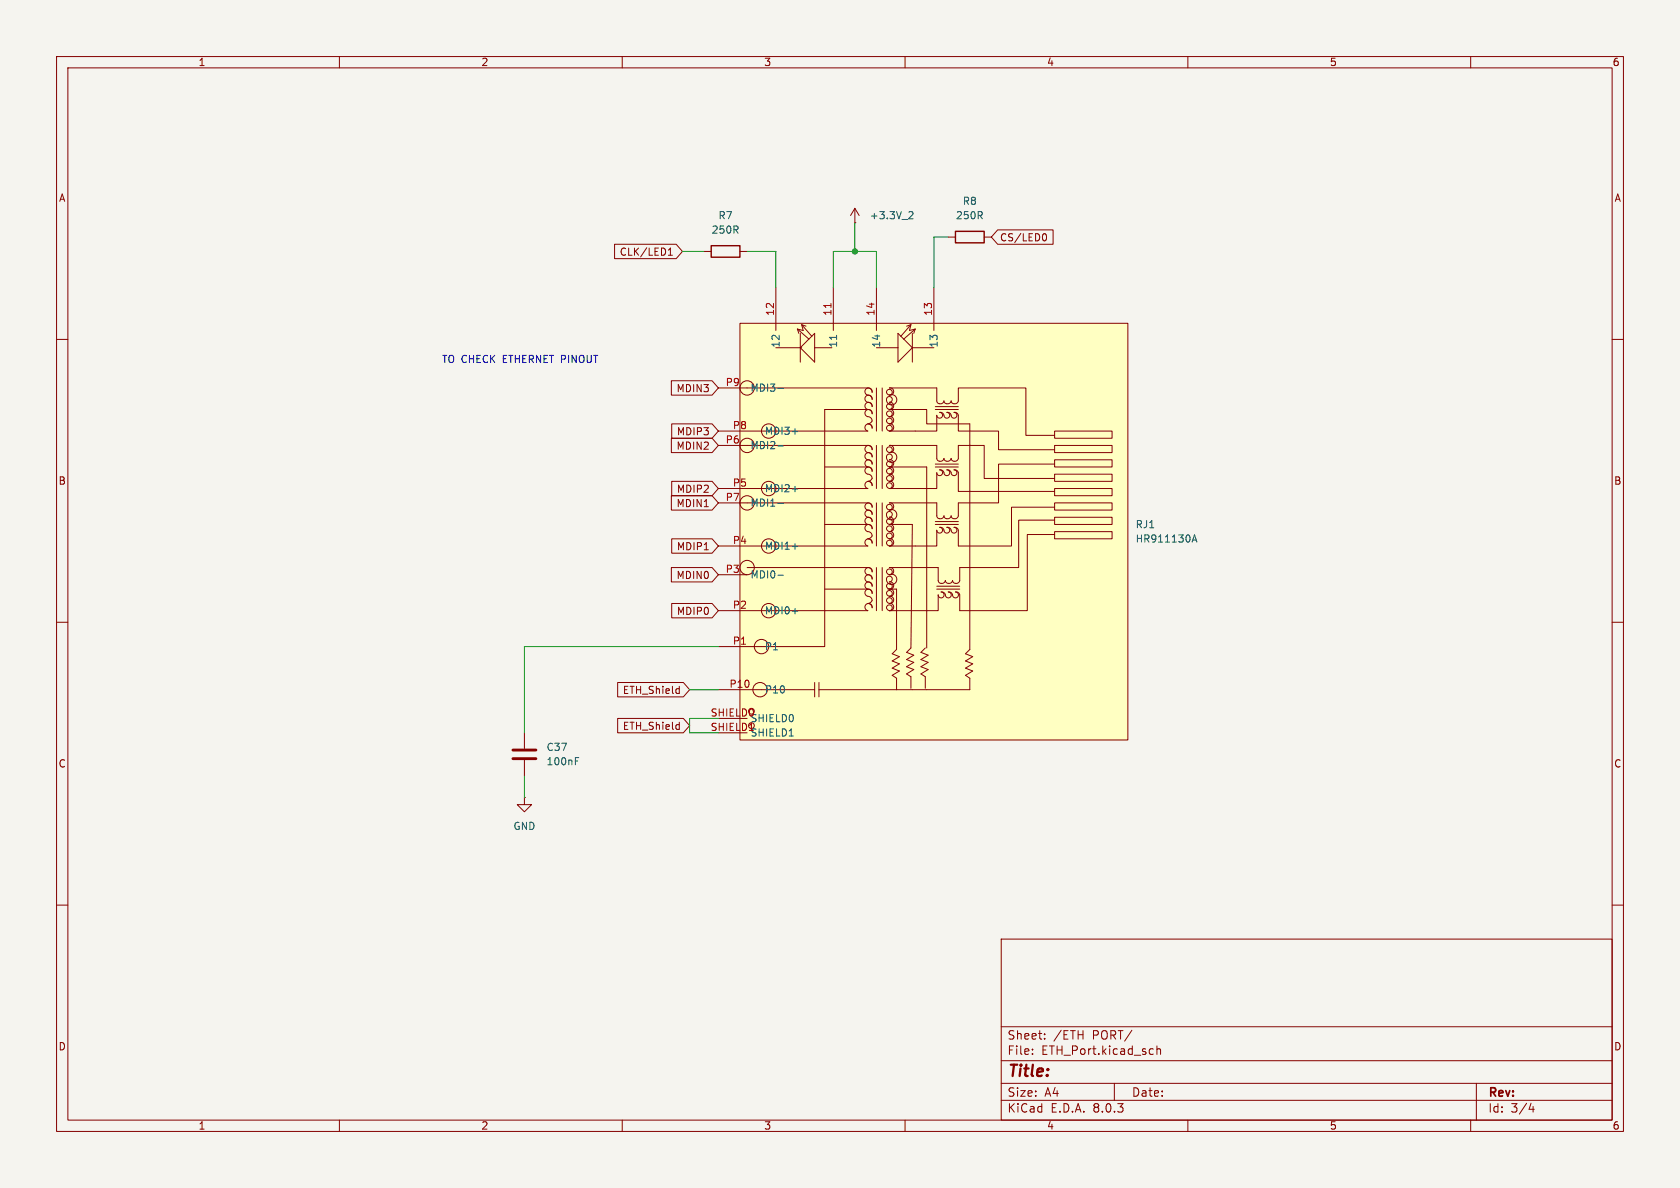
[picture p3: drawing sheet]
<svg xmlns="http://www.w3.org/2000/svg" width="297mm" height="210mm" viewBox="0 0 297 210" stroke-linecap="round" stroke-linejoin="round" font-family="sans-serif">
<path d="M0 0h297v210h-297z" fill="#f5f4ef" stroke="#f5f4ef" stroke-width=".18"/>
<g fill="none" stroke="#840000" stroke-width=".18">
<path d="M10 10h277v190h-277zM12 12h273v186h-273zM60 10v2M110 10v2M160 10v2M210 10v2M260 10v2M10 60h2M124.5 44.5h1.2M130.8 44.5h1.3M167.6 41.9h1.3M174 41.9h1.3"/>
<path d="M285 60h2M10 110h2M285 110h2M92.7 129.5v2.8M92.7 134.4v2.8M10 160h2M285 160h2M177 166h108v32h-108zM60 198v2M110 198v2M160 198v2M177 194.5h108"/>
<path d="M177 191.5h108M177 187.5h108M177 181.5h108M182.5 186.3v.1M182.5 185.5v.1M184.7 183.6v.1M184.7 182.8v.1M197 191.5v3M203.5 185.4l.4 .1M203.9 186.3l-.4 .1M204.5 185.5l.2-.1 .4 .1 .1 .9M204.5 184.9v1.5"/>
<path d="M210 198v2M260 198v2M261 191.5v6.5M270.7 195l-.4 1.1h.9M271 195.6v1"/>
</g>
<path d="M90.7 134.1h4M90.7 132.6h4" fill="none" stroke="#840000" stroke-width=".51"/>
<path d="M101.7 134.5h.4M101.7 133.9h.6" fill="none" stroke="#006464" stroke-width=".18"/>
<path d="M125.7 43.4h5.1v2.1h-5.1zM168.9 40.9h5.1v2h-5.1z" fill="none" stroke="#840000" stroke-width=".25"/>
<g fill="#ffffc2">
<path d="M130.8 57.2h68.6v73.6h-68.6z"/>
<path d="M186.4 94h10.2v1.3h-10.2z"/>
<path d="M186.4 91.4h10.2v1.3h-10.2z"/>
<path d="M186.4 88.9h10.2v1.3h-10.2z"/>
<path d="M186.4 86.4h10.2v1.2h-10.2z"/>
<path d="M186.4 83.8h10.2v1.3h-10.2z"/>
<path d="M186.4 81.3h10.2v1.3h-10.2z"/>
<path d="M186.4 78.7h10.2v1.3h-10.2z"/>
<path d="M186.4 76.2h10.2v1.3h-10.2z"/>
</g>
<g fill="none" stroke="#840000" stroke-width=".18">
<path d="M151.1 39.4h.1M151.1 36.8l-.7 1.3M151.1 36.8v2.6M151.1 36.8l.8 1.3M108.6 43.2h10.9l1.1 1.3-1.1 1.2h-10.9zM118.2 45.1h.7M118.2 44.2l.3-.3v1.2M130.8 57.2h68.6v73.6h-68.6zM137.2 50.8v7.6M141 58.2l.2 .7M141 58.2l2 1.7M141.5 58.9v5.1"/>
<path d="M141.7 57.4l.3 1-1-.2M141.7 57.4l.8 .3M141.7 57.4l1.8 2M143.5 59.4l.5-.5v5.1l-2.5-2.5 1.5-1.6M143.5 59.4l-.5 .5M147.3 50.8v7.6M154.9 50.8v7.6M159.3 59.4l-.6-.5v5.1l2.6-2.5M159.3 59.4l.5 .5M159.8 59.9l1.5 1.6M161 57.4l-1.7 2M161 57.4l-.7 .3"/>
<path d="M161 57.4l-.2 1 1-.2M161.3 58.9v5.1M161.8 58.2l-2 1.7M161.8 58.2l-.3 .7M165.1 50.8v7.6M176.4 40.6h9.8v2.6h-9.8l-1.1-1.3zM184.6 41.3a.68 .68 0 0 1 .4 .6 .68 .68 0 0 1-.4 .7M118.7 77.5h7.2l1.1 1.2-1.1 1.3h-7.2zM118.7 67.3h7.2l1.1 1.3-1.1 1.3h-7.2zM118.7 74.9h7.2l1.1 1.3-1.1 1.3h-7.2zM127 78.7h26.4a.75 .75 0 0 1 .8 .8 .66 .66 0 0 0-.7-.7 .66 .66 0 0 0-.6 .7 .66 .66 0 0 0 .8 .6l.3 .2 .2 .5a.66 .66 0 0 0-.7-.8 .66 .66 0 0 0-.6 .8 .66 .66 0 0 0 .8 .5l.3 .3 .2 .4a.64 .64 0 0 0-.5-.7 .64 .64 0 0 0-.8 .5 .64 .64 0 0 0 .5 .7M127 68.6h26.4a.75 .75 0 0 1 .8 .7 .66 .66 0 0 0-.7-.7 .66 .66 0 0 0-.6 .8 .66 .66 0 0 0 .8 .5l.3 .3 .2 .4a.66 .66 0 0 0-.7-.7 .66 .66 0 0 0-.6 .7 .66 .66 0 0 0 .8 .6l.3 .2 .2 .5a.64 .64 0 0 0-.5-.8 .64 .64 0 0 0-.8 .5 .64 .64 0 0 0 .5 .8"/>
<path d="M137.2 61.5h4.5M144 61.5h3.1M153.4 72.4a.75 .75 0 0 1 .8 .7 .66 .66 0 0 0-.7-.7 .66 .66 0 0 0-.6 .8 .66 .66 0 0 0 .8 .5 .63 .63 0 0 1 .5 .8 .63 .63 0 0 1-.8 .4 .75 .75 0 0 1 .8 .8 .64 .64 0 0 0-.5-.8 .64 .64 0 0 0-.8 .5 .64 .64 0 0 0 .5 .8h-26.4M153.4 72.4h-7.6v41.9h-18.8M154.9 61.5h3.8M154.9 68.6v7.6M154.9 78.7v7.7M156 68.6v7.6M156 78.7v7.7M157.2 78.7a.63 .63 0 0 1 .8 .6 .63 .63 0 0 1-.6 .7 .63 .63 0 0 1-.6-.8l.4-.2 .5 .2v.6l-.5 .2a.91 .91 0 0 1 1.4 .6 .91 .91 0 0 1-1 1.1 .91 .91 0 0 1-.7-1.3l.4-.1 .4 .3-.1 .5-.4 .2M157.2 74.9a.63 .63 0 0 1 .8 .5 .63 .63 0 0 1-.6 .8 .63 .63 0 0 1-.6-.8l.4-.2 .5 .2v.5l-.5 .3h8.4v-2.8l.2 .4 .3 .1 .3-.1 .2-.3-.1-.4-.4-.2a.83 .83 0 0 1 .9 .8l.4 .2 .5-.3-.1-.5-.4-.2a.83 .83 0 0 1 .9 .8l.4 .2 .4-.3v-.5l-.4-.2a.65 .65 0 0 1 .7 .5v2.8h7.1v3.3h9.9M157.2 73.7a.63 .63 0 0 1 .8 .5 .63 .63 0 0 1-.6 .7 .63 .63 0 0 1-.6-.7l.4-.3 .5 .3v.5l-.5 .2"/>
<path d="M157.2 72.4a.63 .63 0 0 1 .8 .5 .63 .63 0 0 1-.6 .7 .63 .63 0 0 1-.6-.7l.4-.3 .5 .3v.5l-.5 .3M157.2 71.1a.63 .63 0 0 1 .8 .5 .63 .63 0 0 1-.6 .7 .63 .63 0 0 1-.6-.7l.4-.2 .5 .2v.5l-.5 .3h6.6v2.5h7.6v39.9l-.7 .8 1.3 .5-1.3 .7 1.3 .6-1.3 .7 1.3 .5-1.3 .8 .7 .5v2h-26.6M157.2 68.6a.63 .63 0 0 1 .8 .5 .63 .63 0 0 1-.6 .7 .63 .63 0 0 1-.6-.7l.4-.3 .5 .3v.5l-.5 .3a.91 .91 0 0 1 1.4 .5 .91 .91 0 0 1-1 1.1 .91 .91 0 0 1-.7-1.3l.4-.1 .4 .3-.1 .5-.4 .2M157.2 78.7h8.4v2.4l.2 .3 .3 .1a.64 .64 0 0 0 .8-.5l.1 .4 .4 .1a.64 .64 0 0 0 .8-.5l.1 .4 .3 .1a.64 .64 0 0 0 .8-.5v-2.3h4.6v5.9h12.4M157.2 68.6h8.4v2.4l.2 .3 .3 .1a.64 .64 0 0 0 .8-.5l.1 .3 .4 .2a.64 .64 0 0 0 .8-.5l.1 .3 .3 .2a.64 .64 0 0 0 .8-.5v-2.3h12v8.4h5M161.3 61.5h3.8M165.3 72.4h4.1M165.3 71.9h4.1M186.4 78.7h10.2v1.3h-10.2zM186.4 76.2h10.2v1.3h-10.2zM118.7 87.6h7.2l1.1 1.3-1.1 1.3h-7.2zM118.7 95.2h7.2l1.1 1.3-1.1 1.3h-7.2z"/>
<path d="M118.7 85.1h7.2l1.1 1.3-1.1 1.2h-7.2zM127 88.9h26.4a.75 .75 0 0 1 .8 .8 .66 .66 0 0 0-.7-.8 .66 .66 0 0 0-.6 .8 .66 .66 0 0 0 .8 .5l.3 .3 .2 .4a.66 .66 0 0 0-.7-.7 .66 .66 0 0 0-.6 .7 .66 .66 0 0 0 .8 .6l.3 .3 .2 .4a.64 .64 0 0 0-.5-.7 .64 .64 0 0 0-.8 .5 .64 .64 0 0 0 .5 .7M145.8 92.7h7.6M145.8 82.6h7.6M153.4 92.7a.75 .75 0 0 1 .8 .8 .66 .66 0 0 0-.7-.8 .66 .66 0 0 0-.6 .8 .66 .66 0 0 0 .8 .5 .63 .63 0 0 1 .5 .8 .63 .63 0 0 1-.8 .5 .75 .75 0 0 1 .8 .7 .64 .64 0 0 0-.5-.7 .64 .64 0 0 0-.8 .5 .64 .64 0 0 0 .5 .7h-26.4M153.4 83.8a.64 .64 0 0 1 .8 .7 .64 .64 0 0 1-.8 .6 .75 .75 0 0 1 .8 .7 .64 .64 0 0 0-.5-.7 .64 .64 0 0 0-.8 .5 .64 .64 0 0 0 .5 .8h-26.4M153.4 82.6a.75 .75 0 0 1 .8 .7 .64 .64 0 0 0-.5-.7 .64 .64 0 0 0-.8 .5 .64 .64 0 0 0 .5 .7M154.9 88.9v7.6M156 88.9v7.6M157.2 94a.63 .63 0 0 1 .8 .5 .63 .63 0 0 1-.6 .7 .63 .63 0 0 1-.6-.7l.4-.3 .5 .3v.5l-.5 .3M157.2 92.7a.63 .63 0 0 1 .8 .5 .63 .63 0 0 1-.6 .7 .63 .63 0 0 1-.6-.7l.4-.2 .5 .2v.5l-.5 .3M157.2 91.4a.63 .63 0 0 1 .8 .6 .63 .63 0 0 1-.6 .7 .63 .63 0 0 1-.6-.8l.4-.2 .5 .2v.6l-.5 .2h4.1l-.3 21.8-.7 .8 1.2 .5-1.2 .8 1.2 .5-1.2 .8 1.2 .5-1.2 .7 .7 .5v2.1"/>
<path d="M157.2 88.9a.63 .63 0 0 1 .8 .5 .63 .63 0 0 1-.6 .7 .63 .63 0 0 1-.6-.7l.4-.3 .5 .3v.5l-.5 .3a.91 .91 0 0 1 1.4 .6 .91 .91 0 0 1-1 1.1 .91 .91 0 0 1-.7-1.3l.4-.2 .4 .3-.1 .5-.4 .2M157.2 85.1a.63 .63 0 0 1 .8 .5 .63 .63 0 0 1-.6 .7 .63 .63 0 0 1-.6-.7l.4-.3 .5 .3v.5l-.5 .3h8.4v-2.8l.2 .3 .3 .2 .3-.1 .2-.3-.1-.5-.4-.1a.83 .83 0 0 1 .9 .8l.4 .2 .5-.3-.1-.5-.4-.2a.83 .83 0 0 1 .9 .8l.4 .2 .4-.3v-.5l-.4-.2a.65 .65 0 0 1 .7 .5v3.3h17M157.2 83.8a.63 .63 0 0 1 .8 .5 .63 .63 0 0 1-.6 .7 .63 .63 0 0 1-.6-.7l.4-.2 .5 .2v.5l-.5 .3M157.2 82.5a.63 .63 0 0 1 .8 .6 .63 .63 0 0 1-.6 .7 .63 .63 0 0 1-.6-.7l.4-.3 .5 .3v.5l-.5 .2M157.2 81.3a.63 .63 0 0 1 .8 .5 .63 .63 0 0 1-.6 .7 .63 .63 0 0 1-.6-.7l.4-.3 .5 .3v.5l-.5 .3h6.6v31.9M165.3 92.7h4.1M165.3 82.6h4.1M165.3 92.2h4.1M165.3 82h4.1M186.4 94h10.2v1.3h-10.2zM186.4 91.4h10.2v1.3h-10.2zM186.4 88.9h10.2v1.3h-10.2z"/>
<path d="M186.4 86.4h10.2v1.2h-10.2zM186.4 83.8h10.2v1.3h-10.2zM186.4 81.3h10.2v1.3h-10.2zM186.4 94.5h-4.8v13.5h-11.9v-2.8a.65 .65 0 0 0-.8-.5l.5 .2-.1 .6-.5 .2-.4-.4a.65 .65 0 0 0-.8-.6l.5 .2v.6l-.6 .2-.4-.4a.65 .65 0 0 0-.7-.6l.4 .1 .1 .5-.2 .3-.4 .1-.3-.2-.1-.3v2.8h-8.7l.4-.2 .1-.4-.2-.4h-.4a.58 .58 0 0 0 0 .9 .58 .58 0 0 0 .8-.3 .64 .64 0 0 0-.7-.9M186.4 89.7h-7.6v6.8h-9.4v-2.8a.65 .65 0 0 0-.7-.5l.4 .3v.5l-.5 .2-.4-.3a.66 .66 0 0 0-.8-.7l.4 .3v.5l-.5 .2-.4-.3a.66 .66 0 0 0-.8-.7l.4 .2 .1 .4-.2 .3-.3 .1-.3-.1-.2-.4v2.8h-8.4l.4-.2 .1-.4-.2-.3-.4-.1a.58 .58 0 0 0 0 1 .58 .58 0 0 0 .8-.4 .64 .64 0 0 0-.7-.9M186.4 92h-6.3v8.3h-10.4v2.3a.65 .65 0 0 1-.7 .5 .65 .65 0 0 1-.6-.5 .65 .65 0 0 1-.6 .5 .65 .65 0 0 1-.7-.5M186.4 82h-9.9v6.9h-7.1v2.3a.65 .65 0 0 1-.6 .5 .65 .65 0 0 1-.6-.5 .65 .65 0 0 1-.7 .5 .65 .65 0 0 1-.6-.5 .65 .65 0 0 1-.7 .5 .65 .65 0 0 1-.6-.5v-2.3h-8.4M118.7 100.3h7.2l1.1 1.3-1.1 1.3h-7.2zM118.7 106.7h7.2l1.1 1.3-1.1 1.2h-7.2zM127 101.6h5.1M132.1 100.3h21.3a.75 .75 0 0 1 .8 .8 .66 .66 0 0 0-.7-.7 .66 .66 0 0 0-.6 .7 .66 .66 0 0 0 .8 .5l.3 .3 .2 .5a.66 .66 0 0 0-.7-.8 .66 .66 0 0 0-.6 .8 .66 .66 0 0 0 .8 .5l.3 .3 .2 .4a.64 .64 0 0 0-.5-.7 .64 .64 0 0 0-.8 .5 .64 .64 0 0 0 .5 .7M145.8 104.1h7.6"/>
<path d="M153.4 104.1a.75 .75 0 0 1 .8 .8 .66 .66 0 0 0-.7-.7 .66 .66 0 0 0-.6 .7 .66 .66 0 0 0 .8 .6 .63 .63 0 0 1 .5 .7 .63 .63 0 0 1-.8 .5 .75 .75 0 0 1 .8 .7 .64 .64 0 0 0-.5-.7 .64 .64 0 0 0-.8 .5 .64 .64 0 0 0 .5 .7l-26.4 .1M154.9 100.3v7.7M156 100.3v7.7M157 104.1h1.5v10.7l-.8 .8 1.3 .5-1.3 .7 1.3 .6-1.3 .7 1.3 .5-1.3 .8 .8 .5v2M157.2 105.4a.63 .63 0 0 1 .8 .5 .63 .63 0 0 1-.6 .7 .63 .63 0 0 1-.6-.7l.4-.2 .5 .2v.5l-.5 .3M157.2 104.1a.63 .63 0 0 1 .8 .6 .63 .63 0 0 1-.6 .7 .63 .63 0 0 1-.6-.8l.4-.2 .5 .2v.6l-.5 .2M157.2 102.9a.63 .63 0 0 1 .8 .5 .63 .63 0 0 1-.6 .7 .63 .63 0 0 1-.6-.7l.4-.3 .5 .3v.5l-.5 .2M157.2 100.3a.63 .63 0 0 1 .8 .5 .63 .63 0 0 1-.6 .8 .63 .63 0 0 1-.6-.8l.4-.2 .5 .2v.5l-.5 .3a.91 .91 0 0 1 1.4 .6 .91 .91 0 0 1-1 1.1 .91 .91 0 0 1-.7-1.3l.4-.1 .4 .2-.1 .6-.4 .2M157.2 100.3h8.7v2.4l.1 .3 .4 .1a.64 .64 0 0 0 .7-.5M163.6 114.5l-.8 .8 1.3 .5-1.3 .8 1.3 .5-1.3 .8 1.3 .5-1.3 .7 .8 .5v2.1M165.6 104.1h4.1M165.6 103.6h4.1"/>
<path d="M109.2 120.6h11.6l1.1 1.3-1.1 1.3h-11.6zM109.2 127h11.6l1.1 1.3-1.1 1.2h-11.6zM119.7 121.7l.4 .1M119.7 128.1l.4 .1M120.1 121.3v1.3M120.1 127.7v1.2M120.1 122.5l-.4 .1M120.1 128.9h-.4M127 121.9h17M127 127h5.1M127 129.5h5.1M144 120.7v2.5"/>
<path d="M144.8 120.7v2.5M92.7 141v1.2h1.3l-1.3 1.3-1.3-1.3h1.3M92.7 141h.1"/>
<circle cx="132.1" cy="78.7" r="1.27"/>
<circle cx="132.1" cy="68.6" r="1.27"/>
<circle cx="135.9" cy="76.2" r="1.27"/>
<circle cx="132.1" cy="88.9" r="1.27"/>
<circle cx="135.9" cy="96.5" r="1.27"/>
<circle cx="135.9" cy="86.4" r="1.27"/>
<circle cx="132.1" cy="100.3" r="1.27"/>
<circle cx="134.6" cy="114.3" r="1.27"/>
<circle cx="135.9" cy="107.9" r="1.27"/>
<circle cx="132.8" cy="128.3" r=".51"/>
<circle cx="134.4" cy="121.9" r="1.27"/>
</g>
<g fill="none" stroke="#006464" stroke-width=".18">
<path d="M160.7 37.5l.5-.1 .2 .4-.8 .9h.8M147.9 59.3v.7M137.5 78.8h1M137.5 68.7h1M140.1 76.3h.9M137.5 89h1M140.1 96.6h.9M140.1 86.5h.9M210.7 95.8l.5-1.2 .4 1.2M210.9 95.5h.6M137.5 101.7h1M140.1 108h.9"/>
<path d="M139.5 130.1h.7"/>
</g>
<path d="M146.9 53.6v.8" fill="none" stroke="#a90000" stroke-width=".18"/>
<path d="M151.1 39.4v5.1M120.6 44.5h3.9M132.1 44.5h5.1v6.3M147.3 50.8v-6.3h7.6v6.3M167.6 41.9h-2.5v8.9M127 114.3h-34.3v15.2M92.7 137.2v3.8M121.9 121.9h5.1M127 127h-5.1v2.5h5.1" fill="none" stroke="#009600" stroke-width=".18"/>
<circle cx="151.1" cy="44.5" r=".46" fill="#009600" stroke="#009600" stroke-width=".18"/>
<text font-size="2.8" fill="#840000" x="178" y="190.9">Title:</text>
<g font-size="2.1" fill="#840000">
<text x="178" y="184">Sheet:</text>
<text x="186.2" y="184">/ETH</text>
<text x="193.2" y="184">PORT/</text>
<text x="178" y="186.7">File:</text>
<text x="184.1" y="186.7">ETH_Port.kicad_sch</text>
<text x="178" y="196.9">KiCad</text>
<text x="178" y="194.1">Size:</text>
<text x="184.7" y="194.1">A4</text>
<text x="185.7" y="196.9">E.D.A.</text>
<text x="193.3" y="196.9">8.0.3</text>
<text x="200" y="194.1">Date:</text>
<text x="263" y="194.3">Rev:</text>
<text x="263" y="196.9">Id:</text>
<text x="267.1" y="196.9">3/4</text>
</g>
<g font-size="1.8" fill="#840000">
<text x="35" y="11.9">1</text>
<text x="85" y="11.9">2</text>
<text x="135" y="11.9">3</text>
<text x="185" y="11.9">4</text>
<text x="235" y="11.9">5</text>
<text x="285" y="11.9">6</text>
<text x="10.3" y="35.9">A</text>
<text x="285.3" y="35.9">A</text>
<text x="109.5" y="45.4">CLK/LED1</text>
<text x="176.7" y="42.9">CS/LED0</text>
<text x="119.5" y="69.5">MDIN3</text>
<text x="119.6" y="77.2">MDIP3</text>
<text x="119.5" y="79.7">MDIN2</text>
<text x="10.3" y="85.9">B</text>
<text x="119.5" y="89.9">MDIN1</text>
<text x="119.6" y="87.3">MDIP2</text>
<text x="285.3" y="85.9">B</text>
<text x="119.6" y="97.5">MDIP1</text>
<text x="119.5" y="102.6">MDIN0</text>
<text x="119.6" y="108.9">MDIP0</text>
<text x="110" y="122.9">ETH_Shield</text>
<text x="110" y="129.2">ETH_Shield</text>
<text x="10.3" y="135.9">C</text>
<text x="285.3" y="135.9">C</text>
<text x="10.3" y="185.9">D</text>
<text x="285.3" y="185.9">D</text>
<text x="35" y="199.9">1</text>
<text x="85" y="199.9">2</text>
<text x="135" y="199.9">3</text>
<text x="185" y="199.9">4</text>
<text x="235" y="199.9">5</text>
<text x="285" y="199.9">6</text>
</g>
<g font-size="1.8" fill="#006464">
<text x="125.7" y="41.5">250R</text>
<text x="126.9" y="39">R7</text>
<text x="153.7" y="39">+3.3V_2</text>
<text x="168.9" y="39">250R</text>
<text x="170.1" y="36.4">R8</text>
<text x="138" y="61.6" transform="rotate(-90 138 61.6)">12</text>
<text x="148.2" y="61.6" transform="rotate(-90 148.2 61.6)">11</text>
<text x="155.8" y="61.6" transform="rotate(-90 155.8 61.6)">14</text>
<text x="166" y="61.6" transform="rotate(-90 166 61.6)">13</text>
<text x="132.6" y="69.4">MDI3-</text>
<text x="135.1" y="77.1">MDI3+</text>
<text x="132.6" y="79.6">MDI2-</text>
<text x="132.6" y="89.8">MDI1-</text>
<text x="135.1" y="87.2">MDI2+</text>
<text x="200.7" y="93.6">RJ1</text>
<text x="135.1" y="97.4">MDI1+</text>
<text x="200.7" y="96.1">HR911130A</text>
<text x="132.6" y="102.5">MDI0-</text>
<text x="135.1" y="108.8">MDI0+</text>
<text x="135.1" y="115.2">P1</text>
<text x="135.1" y="122.8">P10</text>
<text x="96.5" y="135.5">100nF</text>
<text x="96.5" y="132.9">C37</text>
<text x="90.7" y="146.9">GND</text>
</g>
<g font-size="1.8" fill="#a90000">
<text x="136.9" y="55.9" transform="rotate(-90 136.9 55.9)">12</text>
<text x="147.1" y="55.9" transform="rotate(-90 147.1 55.9)">11</text>
<text x="154.7" y="55.9" transform="rotate(-90 154.7 55.9)">14</text>
<text x="164.8" y="55.9" transform="rotate(-90 164.8 55.9)">13</text>
<text x="128.2" y="68.3">P9</text>
<text x="129.5" y="75.9">P8</text>
<text x="128.2" y="78.5">P6</text>
<text x="128.2" y="88.6">P7</text>
<text x="129.5" y="86.1">P5</text>
<text x="128.2" y="101.3">P3</text>
<text x="129.5" y="96.3">P4</text>
<text x="129.5" y="107.7">P2</text>
<text x="129.5" y="114">P1</text>
<text x="128.9" y="121.7">P10</text>
<text x="125.5" y="126.7">SHIELD0</text>
<text x="125.5" y="129.3">SHIELD1</text>
<text x="132.6" y="127.9">SHIELD0</text>
<text x="132.6" y="130.4">SHIELD1</text>
</g>
<g font-size="1.8" fill="#0000c2">
<text x="78.1" y="64.4">TO CHECK</text>
<text x="89" y="64.4">ETHERNET PINOUT</text>
</g>
</svg>
